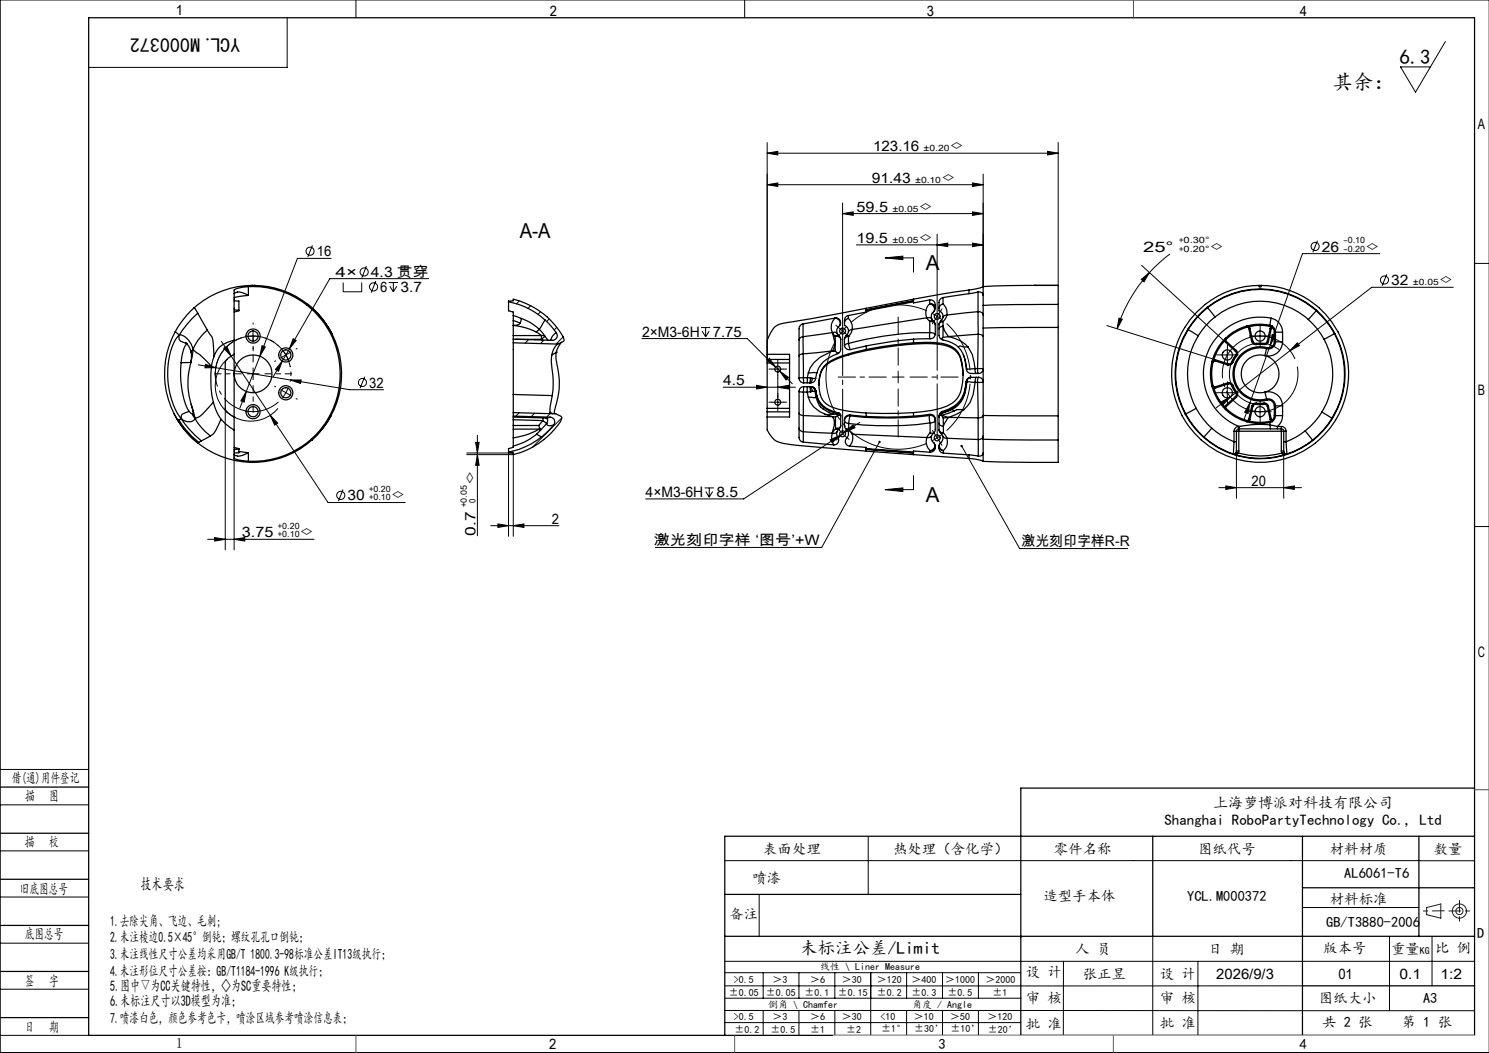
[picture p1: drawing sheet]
<svg xmlns="http://www.w3.org/2000/svg" width="420mm" height="297mm" viewBox="0 0 420 297" stroke-linecap="round" stroke-linejoin="round" font-family="sans-serif">
<g fill="none" stroke="#000" stroke-width=".28">
<path d="M100.4 0v5M210 0v5M420 0h-419.9v297h419.9M81 5v14h-56M407.7 11.7l-8.4 14.3-4.3-7.1h8.5M216.4 52.1l3-.5v1zM216.4 43.2l3-.5v1zM216.4 40.2v61.2M216.4 52.1h60.9M216.4 43.2h82.1M237.7 57.3v36M274.3 59.8l3 .5-3 .4z"/>
<path d="M274.3 51.6l3 .5-3 .5zM277.3 49.1v31.7M295.5 42.7l3 .5-3 .5zM298.5 40.2v40.3M88.1 69.2l-1.3 3.3M93.4 72.9h-9.5l-10.6 27.6M96.8 79.7v2.6h5.2v-2.6M103.4 75.1l-1.3 3.2M106 79.3l-1.3 3.2M109.6 79.7h2.7M110.9 79.7v2.6M120.9 78.6h-27.9l-11.4 19.8"/>
<path d="M237.7 60.3l3-.5v.9zM237.7 60.3h39.6M241.5 69.1h35.8M249.7 72.7l5-.5v1zM249.7 72.7h8v4.1M264.3 69.1l3-.5v1zM264.3 66.1v23.1M274.3 68.6l3 .5-3 .5zM321.9 78.8l2.3-1.9-1.5 2.6zM322 74.9l23.7 21.7M324.2 76.9a42.6 42.6 0 0 0-9.1 15.8M330 71.6l-3 2.5-2.8 2.8"/>
<path d="M371.6 67.9l-1.3 3.3M389.1 71.5h-21.7l-9.1 25.8M391.2 77.4l-1.3 3.2M415.9 74.3h4.1M62.4 96.3l13.8 20.8M63.1 98.2l.9-.5 1.2 2.7zM69.7 94.9l1.1-.1 2.2 .1M71.4 93.1v3.3M73.9 97.5l.9 .4-1.5 2.6zM81.6 98.4l-4.5 7.8M82.7 95.5l.8 .5-1.9 2.4zM110 80.7l.9 1.6"/>
<path d="M111.9 80.7l-1 1.6M146.5 84.9l-.8 .8M149.1 95.8l-1 1M149.7 86.2l-.8 .8M152.5 87.9l-.8 .7M153.4 95.9l-.9 1M154.9 90l-.7 .7M157.1 92.3l-.8 .8M158.8 95l-2 2M181.1 95.5h29.7l8 8M197.7 92.4h2.6M198 93.4l1 1.6"/>
<path d="M199 92.4v2.6M200 93.4l-1 1.6M236.4 92.3l1.3 1M237.7 93.3l-1.1 1.4M237.7 93.3l1.2 1.1M238.8 92.1l-1.1 1.2M312.2 91.8l30.7 9.7M315.6 89.7l.9 .4-1.4 2.6zM346.2 98.5v3.3M353.8 94.8h3.3M354.3 96.9a8.7 8.7 0 0 0-7.5 9.1 8.7 8.7 0 0 0 8.6 8.1M355.4 93.1v3.3"/>
<path d="M356.6 96.9l2 .5 2.2 1.3M358.3 97.3l-7.4 21.1M358.8 94.3l1 .3-1.5 2.7zM363.9 98.9l-16.9 13.1M365.9 96.7l.6 .8-2.6 1.4zM409.9 81h-23l-23 17.9M55.9 102.9l42.8 7h9.5M58 102.8l2.9 .9h-3.1zM63.5 115.2v39.9M64 101.4a10 10 0 0 0-.2 14.6 10 10 0 0 0 14.6-.8M69.5 110.4l-.6 3-1-.3zM69.5 110.4l-1.8 4.7"/>
<path d="M73.3 100.5l-3.8 9.9M76.2 117.1l2.1 2.2-.8 .6zM76.2 117.1l16.3 24.6h21.8M79.6 101.8l-1 2.9-.9-.5zM81.9 103.5a10.7 10.7 0 0 0-12.1-8.6 10.7 10.7 0 0 0-9 11.7M81.9 107.2h3l-.1 1zM102.9 106.3l-1.3 3.2M146.4 116.4l-.9 1M150.8 116.6l-1 .9M155.2 116.7l-1 .9M158.5 117.9l-8.3 8.2M204 109.2h20.4"/>
<path d="M213.4 108.7l3 .5-3 .5zM216.3 101.8l.7-.7 1.8 2.4zM217.7 104.1h3.4M217.7 113.4h3.4M218.8 103.5l4.7 4.7M219.4 109.2l3-.5v1zM219.4 102.4v3.4M219.4 106.6v8.5M220 104.7l2.4 1.8-.7 .7zM242.5 119.1l-4.1 2.8M344.3 113.4l2.7-1.4-2.1 2.2zM344.5 100.1h3.4"/>
<path d="M344.5 110.8h3.4M346.2 109.1v3.4M347 112l-4 3M352.6 113.6l-.6 3-.9-.3zM353.8 116.1h3.3M355.4 114.4v3.4M66 128.2v26.9M96.8 138.1l-1.3 3.3M131.7 128.2h13.1v23.1M131.7 127.8h13.1M134.2 124.8h.9l-.4 3zM134.7 122.8v28.3"/>
<path d="M134.7 128.2l.4 3h-.9zM143.4 127.7v23.6M144.6 127.2l-.5 .5M198.8 137.6h2.6M199.1 138.6l1 1.6M200.1 137.6v2.6M201 138.6l-.9 1.6M234.2 124l2.8-1.2-2.3 2.1zM237 122.8l-27.2 17.9h-27.7M238.4 121.9l2.2-2.1 .6 .8zM238.4 121.9l-1.4 .9M248.1 124.7l-16.3 29.7h-46.9"/>
<path d="M249.7 138.1l5-.5v1zM257.7 134.1v4h-8M271.3 125.8l16.3 28.9h30.5M343.8 137.5h23.3M345.8 137.1l3 .4-3 .5zM348.8 127.2v13.3M362.1 137.5l3-.4v.9zM362.1 127.2v13.3M58.6 152.1h30M60.5 151.6l3 .5-3 .5zM66 152.1l3-.5v1zM138.4 148.3h19.3"/>
<path d="M140.4 147.8l3 .5-3 .5zM144.8 148.3l3-.5v1zM415.9 148.5h4.1M0 217h25M0 227h25M0 240h25M244.9 236v16.3M0 253h25M204.4 242.7h195.8M214.1 252.4v11.8M367.4 256h32.8M400.2 242.8h15.7"/>
<path d="M0 266h25M0 279h25M204.4 271.1h211.5M204.4 278.1h163M204.4 274.4h83.5M215.3 274.4v7.1M225.4 274.4v7.1M235.5 274.4v7.1M245.6 274.4v17.6M255.7 274.4v7.1M265.9 274.4v7.1M276 274.4v7.1"/>
<path d="M300 271.1l-.1 21M325.2 264.1v27.9M337.9 271.1v20.9M391.9 264.1v21M403.9 264.1v14M0 292h25M204.4 285l211.5 .1M204.4 288.4h83.5M204.5 281.5h83.5M215.3 285v7M225.4 285v7M235.5 285v7"/>
<path d="M255.7 285v7M265.9 285v7M276 285v7M287.9 292h128"/>
<circle cx="87.4" cy="70.8" r="1.14"/>
<circle cx="102.7" cy="76.7" r="1.15"/>
<circle cx="371" cy="69.5" r="1.15"/>
<circle cx="390.5" cy="79" r="1.15"/>
<circle cx="105.4" cy="80.9" r="1.15"/>
<circle cx="102.2" cy="107.9" r="1.13"/>
<circle cx="96.1" cy="139.7" r="1.15"/>
</g>
<path d="M264.4 89.2l-1.5-.8M264.4 89.2l1.3 1M80.6 100.1l-.9-1.4M80.6 100.1l.8 1.5M80.6 110.8l.8-1.5M80.6 110.8l-.9 1.3M236.5 121.1l-.5-.6M237.7 122.3l1.2 1.2M237.7 122.3l-1.2-1.2M238.9 123.5l.7 .5M264.4 123.5l1.3-1M264.4 123.5l-1.5 .8" fill="none" stroke="#000" stroke-width=".28" stroke-dasharray="30.5 1.3 1.3 1.3" stroke-linecap="butt"/>
<path d="M78.6 97.5l-1.7-1.2-2.2-1M81.8 107.7l.3-2-.3-2.5" fill="none" stroke="#000" stroke-width=".28" stroke-dasharray="30.5 1.3 1.3 1.3" stroke-dashoffset="30.1" stroke-linecap="butt"/>
<path d="M68.1 95.3a10.7 10.7 0 0 0-5.9 15.5 10.7 10.7 0 0 0 16.4 2.5" fill="none" stroke="#000" stroke-width=".28" stroke-dasharray="30.5 1.3 1.3 1.3" stroke-dashoffset="13.4" stroke-linecap="butt"/>
<path d="M235.8 96.1a20.4 20.4 0 0 0 2.3 23.7 20.4 20.4 0 0 0 23.3 5.3" fill="none" stroke="#000" stroke-width=".28" stroke-dasharray="30.5 1.3 1.3 1.3" stroke-dashoffset="6.9" stroke-linecap="butt"/>
<path d="M267 121.5a20.4 20.4 0 0 0 0-30.3" fill="none" stroke="#000" stroke-width=".28" stroke-dasharray="30.5 1.3 1.3 1.3" stroke-dashoffset="15.4" stroke-linecap="butt"/>
<path d="M261.4 87.7a20.4 20.4 0 0 0-21.4 3.3" fill="none" stroke="#000" stroke-width=".28" stroke-dasharray="30.5 1.3 1.3 1.3" stroke-dashoffset="21" stroke-linecap="butt"/>
<path d="M365.7 102.3a10.7 10.7 0 0 0-17.8-4.4 10.7 10.7 0 0 0 4.6 17.8 10.7 10.7 0 0 0 13.4-12.5l-.2-.9" fill="none" stroke="#000" stroke-width=".28" stroke-dasharray="30.5 1.3 1.3 1.3" stroke-dashoffset="-1.1" stroke-linecap="butt"/>
<g fill="none" stroke="#191924" stroke-width=".28">
<path d="M402.4 256l4-1v4l-4-1z"/>
<circle cx="411.7" cy="257" r="1"/>
<circle cx="411.7" cy="257" r="2"/>
</g>
<g fill="none" stroke="#000" stroke-width=".28" stroke-dasharray="30.5 1.3 1.3 1.3">
<path d="M71.4 91.4v-.3M71.4 98.1v.3M83.5 98.4l.3-.1M236.4 92.3l-.6-.6M239 94.4l.6 .5M263.5 90.6l-.5 .7M264.4 89.2l.9-1.4M264.4 89.2l-1 1.4M265.3 87.8l.4-.7M346.2 98.4v-1.4M353.8 94.8h-1.4M355.5 93.1v-1.4"/>
<path d="M355.5 96.4v1.5M357.1 94.8h1.5M71.4 105.4v-1.6M71.4 105.4h-1.7M71.4 105.4v1.7M71.4 105.4h1.7M77.8 101.8l-.3 .1M77.8 109.1l-.3-.2M80.6 100.1l1.5-.8M80.6 100.1l-1.4 .8M80.6 110.8l1.5 .8M80.6 110.8l-1.4-.9"/>
<path d="M83.5 112.4l.3 .2M217.7 104.1h-.8M217.7 113.4h-.8M219.4 102.4v-.8M219.4 105.8v.8M219.4 111.8v-.9M219.4 115.1v.8M221.1 104.1h.8M221.1 113.4h.8M253.3 106.4h-1.6M253.3 106.4v1.6M253.3 106.4h1.7"/>
<path d="M253.3 106.4v-1.7M344.5 100.1h-1.4M344.5 110.8h-1.4M346.2 101.8v1.4M346.2 109.1v-1.4M346.2 112.4v1.5M347.9 100.1h1.4M347.9 110.8h1.4M353.8 116.1h-1.4M355.5 114.4v-1.4M355.5 117.8v1.4M357.1 116.1h1.5"/>
<path d="M236.5 123.5l-.6 .6M237.7 122.3l-1.2 1.2M237.7 122.3l1.2-1.2M238.9 121.1l.5-.6M263.5 122.1l-.5-.7M264.4 123.5l.9 1.4M264.4 123.5l-1-1.4M265.3 124.9l.4 .7"/>
</g>
<path d="M68.1 105.4h-7.6M71.4 102.1v-7.6M71.4 108.8v7.5M74.7 105.4h7.6" fill="none" stroke="#000" stroke-width=".28" stroke-dasharray="30.5 1.3 1.3 1.3" stroke-dashoffset="28.6"/>
<path d="M250 106.4h-13.6M253.3 109.7v13.6M253.3 103v-13.6M256.7 106.4h13.6" fill="none" stroke="#000" stroke-width=".28" stroke-dasharray="30.5 1.3 1.3 1.3" stroke-dashoffset="25.6"/>
<path d="M264.4 89.2v34.3" fill="none" stroke="#000" stroke-width=".28" stroke-dasharray="30.5 1.3 1.3 1.3" stroke-dashoffset="15.3"/>
<path d="M237.7 93.3v29" fill="none" stroke="#000" stroke-width=".28" stroke-dasharray="30.5 1.3 1.3 1.3" stroke-dashoffset="17.9"/>
<g fill="none" stroke="#000" stroke-width=".35">
<path d="M25 5h390.9v287h-390.9zM49.4 93.6a25 25 0 0 0 .7 25M49.4 93.6l1.1 .9M50.5 94.5a4.6 4.6 0 0 1 3.8 3.5l.2 .6M50.5 94.5a12.8 12.8 0 0 0-3.1 8.1 21.7 21.7 0 0 0 3.8 15.6M50.5 94.5a1.47 1.47 0 0 0 1.2 2.1l1 .3M52.4 96.6l.1 .1a5.3 5.3 0 0 1 1.4 2.6M52.8 96.9l-.2 .2a9.6 9.6 0 0 0-1.5 5.2M53.9 99.3l.1 1.6-.2 1.6M54.5 98.6l-.3 1.7a23.7 23.7 0 0 0 .4 16l.4 1.7M54.5 98.6l2.3 1.8 2.9 2.9M54.5 98.6l-.6 .7"/>
<path d="M54.8 86.8l-3 3.2-2.4 3.6M54.8 86.8l1 1.5M55.8 88.3l2.7 4.8M55.8 88.3l-3.2 3.3-2.1 2.9M58.5 93.1l-2.6 2.8-1.4 2.7M58.5 93.1a6.8 6.8 0 0 1 1.7 4.4l.2 3M66 96a6.7 6.7 0 0 0-5.6 4.5M66 99.9l-1.8 1.3-.6 .9-.1 13.1a3.5 3.5 0 0 0 2.5 2.4M66 87.4l1.4 .1M66 84.8l1.4 .1v2.6M66 82.8l.4-.2a4.3 4.3 0 0 1 3.7 .7M66 96v25.3"/>
<path d="M67.4 87.5v.2l-1.4 .3M70.1 80.9a24.8 24.8 0 0 1 16.6 5.2M70.1 80.9h-.9a5.6 5.6 0 0 0-3.2 .9v14.2M70.1 83.3l-4.1 .7M70.1 80.9v2.4M71 80.5a25.2 25.2 0 0 0-16.2 6.3M71 80.5h.1M71 80.5h.7M71.7 80.5a24.9 24.9 0 0 1 15.2 5.4M71.7 80.5h.1M86.7 86.1a25.8 25.8 0 0 1 5.7 6.4M86.9 85.9a26.2 26.2 0 0 1 5.7 6.5"/>
<path d="M86.9 85.9l-.2 .2M86.9 85.9l2.4 2.2 1.8 2 1.5 2.3M92.4 92.5a25.2 25.2 0 0 1 .7 24.7M92.6 92.4a24.9 24.9 0 0 1 .7 24.9M92.6 92.4l-.2 .1M92.6 92.4l1.1 1.8M143.4 85.1a20.8 20.8 0 0 1 10.3 5.1M144.8 89v-1l-1.4-.3v-2.8l1.4-.1v-.4a21.1 21.1 0 0 1 14.3 11.4l-.2 .5-1.6 .7M144.8 89l2.2 .8M144.8 96.7v14.6M144.8 91.8l3.6 .7 2.9 1.2M144.8 91.8h.1"/>
<path d="M144.8 90.4l1.9 .7M144.8 89v1.4M144.8 91.8v2.8M144.8 94.6v1.1M144.8 90.4v1.4M144.8 95.7v1M144.8 96.7l12.5 .3M144.8 94.6h7.9M145.5 95.7h7.2M146.7 91.1l-.6 .5-1.3 .2M147 89.8l2.5 1.1 2.7 2M147 89.8l-.3 1.3"/>
<path d="M151.3 93.7l1.4 .9M152.2 92.9l1.5 2M152.2 92.9l-.9 .8M152.7 94.6l1 .3M152.7 94.6v1.1M152.7 95.7l.2 .2M153.7 90.2l1.9 2 1.4 1.7M153.7 90.2l-1.5 2.7M153.7 94.9l-1 .8M153.7 94.9l.9 1.1M156.9 99.3l-.1 2a24.1 24.1 0 0 1-.4 14.9v.5M156.9 99.3h.1"/>
<path d="M156.9 99.3l-1.3 .8M157 93.9a1.32 1.32 0 0 1 0 1.4 1.32 1.32 0 0 1-1.2 .7l-11-.3M157 93.9l-1.2 .9-.5 1.2M157.3 97a5.1 5.1 0 0 0-1.7 3.1M158.4 96.6l-.8 1.1-.7 1.6M216.4 99.9v1.5M216.4 99.9h6.3v17.7h-6.3M226.5 91.4a1.34 1.34 0 0 0-1.1 1.3v13.9M226.5 91.4v3.6M226.5 95a1.1 1.1 0 0 0-1.1 .9M226.5 95l8.3-1.2a5.4 5.4 0 0 1 0 5.2M226.5 95l.1 4.8"/>
<path d="M226.6 99.8a1.05 1.05 0 0 0-1.2 .6M226.6 99.8v6.7M234.8 93.8a1.14 1.14 0 0 1 1.4 .3M234.8 93.8l.8 1M234.8 99l-8.2 .8M234.8 99l-3.4 1.7-1.8 1.6-1.1 1.4-.5 1.5M234.8 99l.8 .1M235.5 89.7l.9 .1 .4 .4M235.5 89.7l-9 1.7M235.5 89.7a3.4 3.4 0 0 0-.7 4.1M235.5 89.7a1.46 1.46 0 0 1 1.4 2M235.5 89.7h.1"/>
<path d="M235.6 94.8v4l-.8 .2M235.6 94.8a1.33 1.33 0 0 1 1.5 .9M235.8 99.1l.2 .4h.6M236.6 94.6l.5 1.1M236.6 94.6l-.3-.1-.7 .3M236.8 90.2a1.28 1.28 0 0 1 .1 1.5M236.9 91.7a1.83 1.83 0 0 0-.3 2.9M237.1 95.7v2.8a1.34 1.34 0 0 1-.8 1.3 8.2 8.2 0 0 0-6.4 7.5l-.2 .3-.9 .4h-2.1M238.2 95.7a3 3 0 0 0 .4 2.6l.4 .2 .9 .1 4.4-1M238.2 91.8h.1M238.2 91.8a1.64 1.64 0 0 1 .5 2.8M238.7 94.6l-.5 1.1"/>
<path d="M238.7 94.6l.6 .3M239.3 89.8a3.4 3.4 0 0 1 1.1 3.1M239.3 89a1.36 1.36 0 0 0-1.1 1.4v1.4M239.3 89.8h-.1a1.37 1.37 0 0 0-1 1.3M239.3 89v.8M239.3 94.9a1.15 1.15 0 0 0-1.1 .8M239.3 96.9a1.07 1.07 0 0 0-1.1 .7M239.3 96.9l.5 1.7M239.3 94.9v2M240.4 92.9l-.7 .3-.4 .5M240.4 92.9l-.4 1.2-.7 .8M244.3 87l-22.1 3.9a5.6 5.6 0 0 0-3.7 1.4l-1.1 1.5-1 2.2v3.9"/>
<path d="M244.3 98.6a29.1 29.1 0 0 0-11 3.8 7.4 7.4 0 0 0-2.3 7.1 6 6 0 0 0 5.6 6l4.2 .7 3.5 .3M244.3 87.4v.1M244.3 87v.4M244.3 87.5v.5l-5 1M244.3 97.6v1M257.7 96.7l-5.4 .6-8 1.3M257.7 96.7a23.3 23.3 0 0 1 10.3 .8 5.4 5.4 0 0 1 3.2 4.4M257.7 84.9l-13.4 2.6M257.7 84.8l-13.4 2.6M257.7 84.8v.1M257.7 95.7a102.3 102.3 0 0 0-13.4 1.9M257.7 84.4l-13.4 2.6"/>
<path d="M257.7 84.4v.4M257.7 95.7v1M257.7 85.1l-13.4 2.6M261.4 89.6l-21 3.3M261.4 89.6a1.16 1.16 0 0 1 1.5 .4M261.4 89.6l.9 1.1M262.2 84.6l.1 1.1M262.2 84.6a1.36 1.36 0 0 1 1.6 1.3v1M262.2 84.6l-4.5 .8v-.5M262.3 85.7a3.3 3.3 0 0 0-.9 3.9M262.3 85.7a1.29 1.29 0 0 1 1.5 1.2M262.3 85.7a1.46 1.46 0 0 1 1 2.2"/>
<path d="M262.3 93.8a84.4 84.4 0 0 0-23 3.1M262.3 90.7v3.1M262.3 90.7a1.3 1.3 0 0 1 1.5 .9M262.3 93.8v1.8M262.3 93.8l1 .2 .5 .4M263.3 90.6l.5 1M263.3 87.9a1.66 1.66 0 0 0 0 2.7M263.3 90.6l-.5-.2-.5 .3M263.8 91.6v2.6a1.37 1.37 0 0 1-1.4 1.3l-4.7 .2M263.8 86.9l-.5 1M264.9 91.6v3a1.36 1.36 0 0 0 1.1 1.3 6.8 6.8 0 0 1 6.2 5.7l.4 2.5a1.24 1.24 0 0 0 1.3 1.2h2.1M265.4 90.6l-.5 1"/>
<path d="M265.4 90.6l.6 .1M265.8 95.2l-.2 .5M266 85.7a3.3 3.3 0 0 1 1.1 3.2M266 83.9v1.8M266 83.9a1.42 1.42 0 0 0-1.1 1.4v2.4a1.68 1.68 0 0 1 .5 2.9M266 85.7l-.1 .1a1.38 1.38 0 0 0-1 1.2M266 92l.5 1.3 1 1.6M266 92a1.08 1.08 0 0 0-1.1 .8M266 90.7a1.13 1.13 0 0 0-1.1 .9M266 92v2.9M266 90.7v1.3M267.1 88.9a1.14 1.14 0 0 0-1.1 .7"/>
<path d="M267.1 88.9l-.5 1.1-.6 .7M267.5 94.9l-1.6 .3M267.5 94.9a10.5 10.5 0 0 1 5.5 3M270.2 97.8l.7-.2 2.1 .3M273 97.9l1.2 2.1 .8 4M273.3 81.8l-15.6 2.6M273.3 82.8l-7.3 1.1M273.3 81.8v1M275.9 82.4a1.06 1.06 0 0 1 1.4 .9M275.9 82.4l-2.6 .4M275.9 87.9a1.2 1.2 0 0 1 1.4 1M275.9 82.4v5.5"/>
<path d="M275.9 87.9l-8.8 1M275.9 87.9v6.4M275.9 94.3a1.28 1.28 0 0 1 1.4 .6M275.9 94.3l-8.4 .6M275.9 94.3l-.2 9.7M277.3 92.5v24.7M277.3 86.1v6.4M277.3 80.9l-1 .3-3 .6M291.8 80.5l-14.5 .3v5.3M291.8 80.5h.1M291.8 80.5h6.7v5.4M298.5 92.4l-21.2 .1"/>
<path d="M298.5 92.4v24.9M298.5 85.9l-21.2 .2M298.5 85.9v6.5M335 92.9a24 24 0 0 0-.7 23.9M335 92.9l.1 .1M335.1 93a23.9 23.9 0 0 0-.6 23.8M335.1 93l2.9 1.7M338 94.7a20.6 20.6 0 0 0-.6 20.5M340.6 86.6a24 24 0 0 1 30.8 .9M340.6 86.6a23.6 23.6 0 0 0-5.6 6.3M340.6 86.6v.1M340.6 86.7a23.9 23.9 0 0 1 30.7 .9"/>
<path d="M340.6 86.7a24.4 24.4 0 0 0-5.5 6.3M340.6 86.7l2.1 2.7M342.7 89.4a20.4 20.4 0 0 1 26.3 .7M342.7 89.4a19.3 19.3 0 0 0-4.7 5.3M345.5 96.1a14.5 14.5 0 0 0-3.2 5.4M345.7 95.4a.81 .81 0 0 0 0 1.2M345.7 95.4a14.3 14.3 0 0 0-3.9 6.7M345.7 96.6l2.8 2.5M345.7 95.4l.2 .2M345.9 95.6l-.1 .3 .1 .4M345.9 96.3l2.8 2.5M345.9 96.3l-.2 .3"/>
<path d="M348.5 99.1l.2 .3-.1 .8M348.7 98.8a1.11 1.11 0 0 1 .1 1.6M348.7 98.8l-.2 .3M351.6 92a14.1 14.1 0 0 0-5.9 3.4M351.6 92a.75 .75 0 0 1 1 .6M351.6 92l.1 .3M351.7 92.3a13.9 13.9 0 0 0-5.8 3.3M351.7 92.3l.3 .1 .2 .3M352.2 92.7l.9 3.6M352.3 92.1a14 14 0 0 1 6.3 0M352.6 92.6l.8 3.6M352.6 92.6l-.4 .1"/>
<path d="M353.1 96.3a1.1 1.1 0 0 0 1.2 .9M353.4 96.2l.3 .5 .6 .2M353.4 96.2l-.3 .1M354.3 96.9h2.3M354.3 96.9v.3M354.3 97.2h2.3M355.1 80.5a.36 .36 0 0 0 .3 .5 .36 .36 0 0 0 .4-.5M355.1 80.5a25 25 0 0 0-21.5 37 25 25 0 0 0 42.7 1.7 25 25 0 0 0-18.5-38.6l-2-.1M355.1 80.5h.7M356.6 96.9v.3M357.3 98.4a7.3 7.3 0 0 0-9.2 7 7.3 7.3 0 0 0 9.2 7.1M357.3 98.4l-.5 1.9"/>
<path d="M357.4 98a7.7 7.7 0 0 0-9.6 7.5 7.7 7.7 0 0 0 9.6 7.4M357.4 98l-.1 .4M357.5 96.2a.79 .79 0 0 1-.9 .7M357.5 96.2l.3 .1M357.8 96.3a1.09 1.09 0 0 1-1.2 .9M358.1 91.7l.7 .3M358.1 91.7a14.1 14.1 0 0 0-6.5 .3M358.3 92.6l-.8 3.6M358.3 92.6l.3 .1M358.6 89.7l-.5 2M358.6 89.7a16 16 0 0 0-18.5 11.2 16 16 0 0 0 9.3 19.4M358.6 89.7a4.1 4.1 0 0 1 3.2 4"/>
<path d="M358.6 92.7l-.8 3.6M358.8 92.4l-.2 .3M358.8 92.4l.5 .6 .1 .7M358.8 92a1.96 1.96 0 0 1 1 1.7M358.8 92l-.5 .6M358.8 92v.4M359.4 96.4a1.72 1.72 0 0 1-2 1.6M359.4 93.7v2.7M359.4 96.4h.4M359.4 93.7h.4M359.8 96.4a2 2 0 0 1-2.5 2M359.8 96.4h2"/>
<path d="M359.8 93.7h2M359.8 93.7v2.7M361.8 96.4a4 4 0 0 1-5 3.9M361.8 93.7v2.7M369 90.1a20 20 0 0 1 4.5 5.6M371.3 87.6a24.9 24.9 0 0 1 5.1 6.5M371.3 87.6l-2.3 2.5M371.4 87.5a24 24 0 0 1 5.1 6.5M371.4 87.5l-.1 .1M373.5 95.7a20.6 20.6 0 0 1-.6 20.5M376.4 94.1a24.1 24.1 0 0 1-.7 23.9M376.4 94.1l-2.9 1.6"/>
<path d="M376.5 94a23.9 23.9 0 0 1-.7 24M376.5 94l-.1 .1M49.1 116.7l1 1.9M50.1 118.6a25 25 0 0 0 5.8 6.4M50.1 118.6a26 26 0 0 0 5.8 6.4M50.4 118.4a24.2 24.2 0 0 0 5.7 6.4M50.4 118.4l-.3 .2M51.1 102.3a23 23 0 0 0 2.2 13.7M51.2 118.2l2.3 3 3.3 3.2M51.2 118.2l-.8 .2M53.3 116l1.1 .9M53.3 116l-1.4 .6a1.11 1.11 0 0 0-.7 1.6"/>
<path d="M53.8 102.2l-2.7 .1M53.9 114l.5 2.1v1l.6 .9M55 118l1.6 2.4 2.7 2.6M55 118a2.25 2.25 0 0 1-3.4 .5l-.4-.3M59.7 103.3a28.8 28.8 0 0 0 .5 10.1M60.2 113.4l-3.6 3.9-1.6 .7M60.2 113.4a14.2 14.2 0 0 0 2.1 4.8M60.4 100.5l-.7 2.8M62.3 118.2l1.3 1.3 2.4 1.8M62.3 118.2l-.8 1.9a4.9 4.9 0 0 1-2.2 2.9M66 117.6h.1M93.1 117.2l.2 .1"/>
<path d="M93.1 117.2a23.5 23.5 0 0 1-5.3 6.7M93.3 117.3a24.6 24.6 0 0 1-5.3 6.8M93.3 117.3a24.5 24.5 0 0 1-5.3 6.8M144.8 117.4v.2l9.2 .3M144.8 116.4l11.9 .3a2.56 2.56 0 0 1 1.8 1.2 19.4 19.4 0 0 1-9.9 9l-3.8 1.3v-.4l-1.4-.1v-1.2l1.4-.3v-.4M144.8 117.4l10.4 .3M144.8 111.3v5.1M144.8 118.4l8.3 .2M144.8 117.7v.7M144.8 116.4v1M144.8 118.4v1.6M144.8 111.3l11 .3"/>
<path d="M153.1 118.6l1.1 .8M153.1 118.6l-1.2 1.4M153.2 117.9l-.1 .7M154 117.9l.2 .1a.98 .98 0 0 1 0 1.4M154 117.9h.1M154.2 119.4l-1.8 2M154.2 119.4v.3a1.36 1.36 0 0 0 2 .1M155.2 116.3l.2 .4M155.2 117.7a1.3 1.3 0 0 1 1.2 .7 1.3 1.3 0 0 1-.2 1.4M155.2 117.7l-1.2 .2M155.2 116.3l.7 .4M155.6 100.1l-.1 1.4 .1 2.1a25.1 25.1 0 0 1 .2 8"/>
<path d="M155.8 111.6l-.6 3v1.7M156.2 119.8l-3.4 3.4M216.4 117.6v3.7a5.6 5.6 0 0 0 4.4 3.7l4.2 .6 19.3 1.6M216.4 116.2v1.4M216.4 115.2v1M216.4 101.4v1M216.4 102.4v12.8M216.4 101.4h6.3M216.4 116.2h6.3M216.4 115.2h6.3M216.4 102.4h6.3M225.4 106.6a1.33 1.33 0 0 0 1.3 1.4"/>
<path d="M225.4 110.4v12.9a1.3 1.3 0 0 0 1.2 1.4M225.4 116.5a1.18 1.18 0 0 0 1.2 .7M225.4 110.4l1.2 .2M226.6 117.2v4.6M226.6 117.2l8.2 .3M226.6 106.5l-1.2 .1M226.6 110.6v6.6M226.6 110.6h1.1M226.6 106.5l.1 1.5M226.6 106.5h1.1M226.7 109.1a1.33 1.33 0 0 0-1.3 1.3M226.7 109.1l-.1 1.5"/>
<path d="M226.7 109.1h2.1M227.7 110.6l.3 1.4M227.7 109.1v1.5M227.7 106.5v1.5M227.7 106.5l.9 .1M228 112a6.8 6.8 0 0 0 4.5 4.7M228 112l2.2 .1M228 105.2l1.4-.1 1.1 .1M228 105.2l-.3 1.3M228.6 110.4l-.3-1.3a1.12 1.12 0 0 1 .8 1.3M228.6 106.7l-.3 1.3a1.1 1.1 0 0 0 .8-1.3M228.6 106.6l.5 .1"/>
<path d="M228.6 110.4h.5M228.6 106.7h.5M228.6 110.5l-.9 .1M228.6 106.6v.1M228.6 110.4v.1M228.7 109.1h.2a1.3 1.3 0 0 1 1.1 1.1M228.7 109.1h.2a1.17 1.17 0 0 1 .9 1.1M228.8 109.1a1.34 1.34 0 0 1 1.3 1.1M229.1 110.4l-.5 .1M229.1 106.7h1M229.8 110.2h.2M229.8 110.2l.1 .1"/>
<path d="M229.9 110.3l-.8 .1M229.9 110.3l.3 1.7M230 110.2l.1 .1M230.1 110.3h-.2M230.1 110.3l.3 1.5M230.1 110.2h-.1M230.1 110.2l.3 1.3M230.2 112v.1M230.2 112.1l.9 2.3 .5 .5 1.8 1.2 1.7 .7M230.4 111.5a7.1 7.1 0 0 0 6.2 5M230.4 111.8v.2M230.4 111.8l-.2 .2"/>
<path d="M230.4 111.5v.3M230.4 112a6.4 6.4 0 0 0 4.8 4.3M230.4 112l-.2 .1M232.5 116.7a.67 .67 0 0 0 1 .2l1.6-.1M232.5 116.7l2.3 .8M234.8 117.5l.5 1.3v1.2l-.6 2.2-8.1-.4M234.8 117.5l.9 .1M235.1 116.8l1.6 .2M235.2 116.3l1.4 .5M235.2 116.3l-.1 .5M235.7 117.6v3.3M236.6 116.5l.4 .2 .1 .5v2.8"/>
<path d="M236.6 116.5v.3M236.6 116.8l.3 .1M236.7 117l-1 .6M236.9 116.9l.2 .5M236.9 116.9l-.2 .1M239.4 119.4v2M239.7 117l4.6 .5M239.7 117a1.38 1.38 0 0 0-1.5 1.4v1.8l.2 .5a1.89 1.89 0 0 1 .2 3.2 1.35 1.35 0 0 0 1 1.9M239.7 117v.3M239.7 117.3a1.11 1.11 0 0 0-1.4 .7 1.11 1.11 0 0 0 .6 1.4h.5M239.7 117.3l-.3 2.1M244.3 116.5v1"/>
<path d="M257.7 116.4l-8.8 .2-4.6-.1M257.7 117.4l-7.6 .2-5.8-.1M257.7 116.4v1M262.3 116.9a1.35 1.35 0 0 1 1.5 1.3v3.1l-.2 .6a1.8 1.8 0 0 0-.3 2.9M262.3 116.9l-4.6 .5M262.3 117.2a1.12 1.12 0 0 1 1.3 .5 1.12 1.12 0 0 1-.3 1.4l-.9 .2M262.3 116.9v.3M262.3 117.2a97.6 97.6 0 0 1-22.6 .1M262.3 117.2l-.2 .7 .3 1.4M262.4 119.3a91.4 91.4 0 0 1-23 .1M262.4 119.3v2.8M264.9 119.4a1.08 1.08 0 0 0 1.2 .8"/>
<path d="M265 117l-.1 .7M265 117l.6 .1M265.3 116.7l-.3 .3M265.4 117.2l2.1 .6M265.6 117.2l.5 .7M265.8 116.1a1.34 1.34 0 0 0-.9 1.2v3.8M265.8 116.1v.3M265.8 116.4l-.5 .3M266.1 117.9v2.3M267.5 117.8l-1.4 2.4M267.5 117.8l8.4 .1M267.5 117.8l-1.4 .1"/>
<path d="M268.5 115.3l-2.7 1.1M268.5 115.3v.2M268.5 115.5l-3.2 1.2M268.5 115.5l.7 .4M269.2 115.9l-3.7 1.3M271.2 102.3l.4 3.5M271.2 101.9a14.6 14.6 0 0 1-1.1 10.4 11.1 11.1 0 0 1-7.2 3.4l-5.2 .7M271.2 102.3a5.7 5.7 0 0 0-4.9-4.9 42.1 42.1 0 0 0-13.6 .1 56.7 56.7 0 0 0-18.5 4.7 6.4 6.4 0 0 0-3.2 6.5M271.2 101.9v.4M271.7 100l.6 1.9 .4 2.2 2.3-.1M271.9 115.6h-2.1l-.6 .3M271.9 115.6l-1.7 1-2.7 1.2"/>
<path d="M272.6 107.6a8.4 8.4 0 0 1-6.8 8.5M272.6 107.6h.1M272.6 107.6a9.7 9.7 0 0 1-2.5 6.6l-1.6 1.1M272.6 107.6l.1 .1M272.7 107.7a8.6 8.6 0 0 1-3.4 7.3l-.8 .5M272.7 107.7l2.4 .1M273.9 106.4a1.25 1.25 0 0 0-1.3 1.2M273.9 106.4h2.1M273.9 106.4a1.33 1.33 0 0 0-1.3 1.2M273.9 106.4a1.21 1.21 0 0 0-1.2 1.3M275 104h.7M275 104l.1 .7 .3 .6"/>
<path d="M275.1 107.8l-.6 3.5-.9 2.2-1.7 2.1M275.1 107.8l.6 .1M275.4 106.4l-.3 .5v.9M275.7 104h1.5a1.1 1.1 0 0 1-1.2 1.3M275.7 107.9l.2 10M275.7 104l.3 1.3M275.9 117.9v6.1M276 106.4a1.11 1.11 0 0 1 1.2 1.4l-1.5 .1M276 106.4l-.3 1.5M277.3 117.2l21.2 .1M277.3 117.2v6.7M277.3 117.2a1.3 1.3 0 0 1-1.4 .7"/>
<path d="M298.5 117.3v6.8M334.3 116.8a24.2 24.2 0 0 0 5.2 6.6M334.5 116.8h-.2M334.5 116.8a24.2 24.2 0 0 0 5.1 6.5M337.4 115.2a21.8 21.8 0 0 0 4.4 5.6M337.4 115.2l-2.9 1.6M341.8 108.8a.81 .81 0 0 0 1.1 .6M341.8 102.1a13.8 13.8 0 0 0 0 6.7M341.8 108.8a14.2 14.2 0 0 0 3.9 6.7M341.8 102.1h.4M342.2 108.8l.3 .3h.3M342.2 102.1a14.4 14.4 0 0 0 0 6.7"/>
<path d="M342.2 108.8h-.4M342.3 109.4a13.8 13.8 0 0 0 3.2 5.4M342.8 101.8l-.6 .3M342.8 101.8l3.5 1.1M342.8 109.1l.1 .3M342.9 101.5a.82 .82 0 0 0-1.1 .6M342.9 101.5l-.1 .3M342.9 101.5l3.5 1.1M345.7 115.5a14.1 14.1 0 0 0 5.9 3.4M345.7 114.4a.81 .81 0 0 0 0 1.1M345.7 114.4l.2 .2M345.9 115.3a13.9 13.9 0 0 0 5.8 3.3"/>
<path d="M345.9 114.6l-.1 .2 .1 .5M345.9 115.3l-.2 .2M346.3 108a1.11 1.11 0 0 1 1.4 .6M346.3 108l-3.5 1.1M346.3 108l.1 .3M346.4 108.3a.78 .78 0 0 1 1 .5M346.4 108.3l-3.5 1.1M346.4 102.6l-.1 .3M347.4 108.8l1.2 1.9M347.4 102.2a.78 .78 0 0 1-1 .4M347.4 102.2l.3 .1M347.7 108.6l1.1 2"/>
<path d="M347.7 102.3a1.17 1.17 0 0 1-1.4 .6M347.7 108.6l-.3 .2M348.5 111.8l-2.8 2.6M348.5 111.8l.2 .3M348.6 110.7l.1 .7-.2 .4M348.6 100.2l-1.2 2M348.6 100.2l.2 .2M348.7 112.1l-2.8 2.5M348.8 110.6a1.11 1.11 0 0 1-.1 1.5M348.8 100.4l-1.1 1.9M348.8 110.6l-.2 .1M351.6 118.9a13.5 13.5 0 0 0 6.5 .3"/>
<path d="M351.7 118.6l-.1 .3M352.2 118.2l-.5 .4M352.2 118.2l.4 .1M352.3 118.7a12.8 12.8 0 0 0 6.3 0M352.6 118.3a.82 .82 0 0 1-1 .6M353.1 114.6l-.9 3.6M353.1 114.6h.3M353.4 114.6l-.8 3.7M354.3 114h2.3M354.3 114l-.7 .3-.2 .3M354.3 113.7h2.3M354.3 113.7a1.18 1.18 0 0 0-1.2 .9"/>
<path d="M354.3 113.7v.3M356.6 113.7a1.17 1.17 0 0 1 1.2 .9M356.6 113.7v.3M356.6 114l.7 .3 .2 .3M356.8 110.6a4 4 0 0 1 5 3.9M356.8 110.6l.5 1.9M356.8 100.3a5.3 5.3 0 0 0-6.7 5.2 5.3 5.3 0 0 0 6.7 5.1M356.8 100.3a5.3 5.3 0 0 1 4 5.2 5.3 5.3 0 0 1-4 5.1M357.3 112.5a2.04 2.04 0 0 1 2.5 2M357.3 112.5l.1 .4M357.4 112.9a1.67 1.67 0 0 1 2 1.6M357.5 114.6l.8 3.7"/>
<path d="M357.8 114.6l.8 3.6M357.8 114.6h-.3M358.1 119.2l.2 .7M358.3 118.3l.5 .6M358.3 119.9l2 .4M358.3 119.9a28.5 28.5 0 0 0-8.9 .4M358.3 119.9l.1 1.1M358.6 118.2l.2 .3M358.6 118.2l-.3 .1M358.8 118.5v.4M358.8 118.9l-.7 .3M359.4 117.2l-.1 .6-.5 .7"/>
<path d="M359.4 117.2h.4M359.4 114.5v2.7M359.4 114.5h.4M359.8 117.2a2.08 2.08 0 0 1-1 1.7M359.8 117.2h2M359.8 114.5h2M359.8 114.5v2.7M361.8 117.2a4.1 4.1 0 0 1-1.5 3.1M361.8 114.5v2.7M372.9 116.2a20.2 20.2 0 0 1-4.7 5.3M372.9 116.2l2.8 1.8M375.7 118a24.2 24.2 0 0 1-5.5 6.1"/>
<path d="M375.7 118h.1M375.8 118a24.3 24.3 0 0 1-5.5 6.2M56.1 124.8l-.2 .2M56.8 124.4l-.7 .4M59.3 123l-2.5 1.4M66 121.3v8l1.6 .5 2.5 .3M66 126.2l1.4 .5M67.4 126.7h-1.4M67.4 126.7v1l-1.4 .1M67.4 127.3l2.7 .4M70.1 127.7a4.6 4.6 0 0 1-3.8 .7l-.3-.1M70.1 127.7v2.4"/>
<path d="M87.8 123.9a24.8 24.8 0 0 1-17.7 6.2M87.8 123.9l.2 .2M88 124.1a25 25 0 0 1-32.1 .9M144.8 123.5v2.3M144.8 121v2.5M144.8 120v1M144.8 121h7.3M144.8 120h7.1M151.3 122.5l1.5 .7M151.3 122.5l-3.6 2.3-2.9 1M151.9 120l.5 1M152.1 121a20.3 20.3 0 0 1-7.3 2.5"/>
<path d="M152.4 121v.4M152.4 121h-.3M152.4 121.4l-1.1 1.1M152.8 123.2a21.6 21.6 0 0 1-9.4 4.3M225.4 120.8a1.16 1.16 0 0 0 1.2 1M226.6 124.7l8.6 .8M226.6 121.8v2.9M234.8 122.2a3.6 3.6 0 0 0 .4 3.3M235.7 120.9l-.9 1.3M235.7 120.9l.5 .2 .4-.1M236.1 121.7a1.1 1.1 0 0 1-1.3 .5M236.6 121a1.84 1.84 0 0 0-.1 2.8 1.31 1.31 0 0 1-1.3 1.7"/>
<path d="M237.1 120l-.5 1M237.1 120a1.23 1.23 0 0 1-1.4 .9M238.7 121l.7 .4M239.4 121.4l1 1.1M239.6 125.8l4.7 .4v.5M240.4 122.5l.1 .2a3.4 3.4 0 0 1-.9 3.1M240.4 122.5l21 .9M244.3 126.7l13.4 1M244.3 126.7l13.4 1.1M244.3 126.7h.1M244.3 127.2l13.4 1M244.3 126.5l13.4 1"/>
<path d="M244.3 126.7v.5M257.7 127.7v.1M257.7 128.2l15.6 1.1M257.7 127.8v.4M261.4 123.4a3.4 3.4 0 0 0 1 3.7M262.4 122.1l-1 1.3M262.4 122.1l.9 .1M262.4 127.6l-4.7-.4v.5M262.4 127.1v.5M262.8 122.9a1.17 1.17 0 0 1-1.4 .5M263.3 124.8l.5 1.1M263.3 124.8a1.37 1.37 0 0 1 .3 1.5 1.37 1.37 0 0 1-1.2 .8"/>
<path d="M263.8 125.9a1.42 1.42 0 0 1-1.4 1.7M263.8 125.9a1.28 1.28 0 0 1-1.4 1.2M264.9 121.1l.5 1.1M264.9 125.9v.5a1.34 1.34 0 0 0 1.2 1.4M264.9 125.9a1.27 1.27 0 0 0 1.2 1.2M264.9 121.1a1.11 1.11 0 0 0 1.2 1M265.4 122.2a1.66 1.66 0 0 1 0 2.6M265.4 124.8l-.5 1.1M265.4 124.8a1.38 1.38 0 0 0 .7 2.3M265.9 123a1.06 1.06 0 0 0 1.2 .6M266.1 122.1l1 1.5M266.1 122.1l-.7 .1"/>
<path d="M266.1 120.2v1.9M266.1 127.8l7.2 .5M266.1 127.1v.7M267.1 123.6a3.3 3.3 0 0 1-1 3.5M267.1 123.6l8.8 .4M273.3 129.3l2.2 .3 1.8 .5M273.3 128.3l2.6 .4M273.3 128.3v1M275.9 124v4.7M277.3 123.9l21.2 .2M277.3 123.9v6.2M277.3 127.7v.2a1.05 1.05 0 0 1-1.4 .8"/>
<path d="M277.3 122.9a1.19 1.19 0 0 1-1.4 1.1M298.5 124.1v6.3l-21.2-.3M339.5 123.4a23.9 23.9 0 0 0 30.8 .8M339.6 123.3l-.1 .1M339.6 123.3a23.1 23.1 0 0 0 8.3 4.8M341.8 120.8l-2.2 2.5M341.8 120.8a20.5 20.5 0 0 0 6.3 3.8M347.9 128.1h.1M347.9 128.1a23.7 23.7 0 0 0 15.1 0M347.9 128.1l.4 .1M347.9 128.1h.2M348.1 124.6l-.2 3.5"/>
<path d="M348.1 128.1l.2 .1M348.1 124.6h.7M348.1 121.6h.7M348.1 121.6v3M348.7 127.6l-.6 .5M348.7 127.6l.6 .2M348.8 127.2l-.1 .4M348.8 127.2h.6M348.8 121.6h.6M348.8 121.6v5.6M349.3 127.8l-.3 .3-.7 .1M349.3 127.8a23.5 23.5 0 0 0 12.3 0"/>
<path d="M349.4 127.2l-.1 .6M349.4 121v.6M349.4 121l-.4 .1-.2 .5M349.4 120.3v.7M349.4 120.3a1.39 1.39 0 0 0-1.3 1.3M349.4 120.3h.1M349.4 121.6v5.6M349.4 121.6h12M349.4 121h12M360.3 120.3v.7M360.3 120.3h1.1M361.4 127.2l.2 .6"/>
<path d="M361.4 127.2h.7M361.4 121.6h.7M361.4 121v.6M361.4 121a.61 .61 0 0 1 .7 .6M361.4 120.3a1.33 1.33 0 0 1 1.4 1.3M361.4 120.3v.7M361.4 121.6v5.6M361.6 127.8l.5 .4h.5M362.1 124.6h.7M362.1 127.2l.1 .4M362.1 121.6h.7M362.1 121.6v5.6"/>
<path d="M362.2 127.6l.6 .5M362.2 127.6l-.6 .2M362.8 124.6l.2 3.5M362.8 128.1l-.2 .1M362.8 121.6v3M363 128.1h.1M363 128.1l-.4 .1M363 128.1h-.2M368.2 121.5l2 2.6M368.2 121.5a20 20 0 0 1-5.4 3.1M370.2 124.1a23.6 23.6 0 0 1-7.2 4M370.2 124.1l.1 .1"/>
<path d="M0 222h25M0 235h25M325.2 235.9v28.2M367.4 235.9v56.1M400.2 235.9v28.3M415.9 235.9h-211.5v56.1M415.9 222.3h-128v69.7M0 248h25M204.4 252.3h83.5M367.4 250.4h48.5M0 261h25M0 274h25"/>
<path d="M204.4 264.1h211.5M367.4 278.1h48.5M0 287h25"/>
<circle cx="71.4" cy="94.8" r="1.44"/>
<circle cx="71.4" cy="94.8" r="2.01"/>
<circle cx="237.7" cy="93.4" r=".83"/>
<circle cx="264.4" cy="89.2" r=".83"/>
<circle cx="355.4" cy="94.8" r="1.44"/>
<circle cx="71.4" cy="116.1" r="1.43"/>
<circle cx="71.4" cy="105.5" r="5.3"/>
<circle cx="71.4" cy="116.1" r="1.99"/>
<circle cx="80.6" cy="110.8" r="1.43"/>
<circle cx="80.6" cy="100.1" r="1.44"/>
<circle cx="80.6" cy="110.8" r="2"/>
<circle cx="80.6" cy="100.1" r="2"/>
<circle cx="219.4" cy="113.5" r=".83"/>
<circle cx="219.4" cy="104.1" r=".83"/>
<circle cx="346.2" cy="110.8" r="1.44"/>
<circle cx="346.2" cy="100.1" r="1.43"/>
<circle cx="355.4" cy="116.1" r="1.42"/>
<circle cx="237.7" cy="122.4" r=".83"/>
<circle cx="264.3" cy="123.5" r=".84"/>
</g>
<path d="M407.4 256.9l-5.9 .1M408.7 256.9h6M411.7 253.9v6" fill="none" stroke="#191924" stroke-width=".28" stroke-dasharray="6.3 1.3 1.3 1.3" stroke-dashoffset="3"/>
<path d="M235 292h180.9" fill="none" stroke="#c0c0c0" stroke-width=".28"/>
<path d="M319.7 0v5M415.9 222.7h4.1M100.4 292v5M207.2 292v5M314 292v5" fill="none" stroke="#00f" stroke-width=".28"/>
<path d="M406.4 255h.1" fill="none" stroke="#0ff" stroke-width=".28"/>
<g fill="#000">
<path d="M216.4 52.1l3-.5v1zM274.3 51.6l3 .5-3 .5z"/>
<path d="M216.4 43.2l3-.5v1zM295.5 42.7l3 .5-3 .5z"/>
<path d="M237.7 60.3l3-.5v.9zM274.3 59.8l3 .5-3 .4z"/>
<path d="M249.7 72.7l5-.5v1zM249.7 138.1l5-.5v1z"/>
<path d="M274.3 68.6l3 .5-3 .5zM264.3 69.1l3-.5v1z"/>
<path d="M213.4 108.7l3 .5-3 .5zM219.4 109.2l3-.5v1z"/>
<path d="M220 104.7l1.7 2.5 .7-.7zM217 101.1l-.7 .7 2.5 1.7zM238.4 121.9l2.8-1.3-.6-.8zM234.2 124l.5 .9 2.3-2.1zM63.1 98.2l2.1 2.2-1.2-2.7zM76.2 117.1l1.3 2.8 .8-.6zM79.6 101.8l-1.9 2.4 .9 .5zM82.7 95.5l-1.1 2.9 1.9-2.4zM58 102.8l-.2 .9h3.1zM81.9 107.2l2.9 1 .1-1zM69.5 110.4l-1.6 2.7 1 .3zM73.9 97.5l-.6 3 1.5-2.6zM352.6 113.6l-1.5 2.7 .9 .3zM358.8 94.3l-.5 3 1.5-2.7zM321.9 78.8l2.3-1.9-1.5 2.6zM315.6 89.7l.9 .4-1.4 2.6z"/>
<path d="M344.3 113.4l.6 .8 2.1-2.2zM365.9 96.7l-2 2.2 2.6-1.4z"/>
<path d="M134.2 124.8h.9l-.4 3zM134.7 128.2l.4 3h-.9z"/>
<path d="M271 125.6a.34 .34 0 0 0 0 .5 .34 .34 0 0 0 .5-.2 .34 .34 0 0 0-.4-.4l.2 .3zM247.9 124.4a.34 .34 0 0 0 0 .5 .34 .34 0 0 0 .5-.1 .34 .34 0 0 0-.2-.4l-.1 .3 .1-.3z"/>
<path d="M345.8 137.1l3 .4-3 .5zM362.1 137.5l3-.4v.9z"/>
<path d="M66 152.1l3-.5v1zM60.5 151.6l3 .5-3 .5z"/>
<path d="M144.8 148.3l3-.5v1zM140.4 147.8l3 .5-3 .5z"/>
</g>
<g font-size="5.8">
<text x="394.8" y="18">6.3</text>
<text x="375.8" y="25.2">其余：</text>
<text x="146.6" y="67.2">A-A</text>
<text x="261.2" y="76.3">A</text>
<text x="261.2" y="141.7">A</text>
</g>
<text font-size="5.6" x="67.7" y="10.6" transform="rotate(-180 67.7 10.6)">YCL.M000372</text>
<text font-size="4.9" x="225.7" y="269">未标注公差/Limit</text>
<text font-size="4.7" x="39.6" y="250.9">技术要求</text>
<g font-size="4.2">
<text x="342.2" y="227.9">上海萝博派对科技有限公司</text>
<text x="328.5" y="232.8">Shanghai RoboPartyTechnology Co., Ltd</text>
<text x="31.1" y="279.5">5.图中▽为CC关键特性，◇为SC重要特性；</text>
<text x="31.1" y="283.8">6.未标注尺寸以3D模型为准；</text>
</g>
<g font-size="4.1">
<text x="49.6" y="4.3">1</text>
<text x="155.1" y="4.6">2</text>
<text x="261.4" y="4.6">3</text>
<text x="366.6" y="4.6">4</text>
<text x="416.9" y="36.3">A</text>
<text x="246.3" y="42.6">123.16</text>
<text x="267.9" y="42.6">◇</text>
<text x="245.9" y="51.5">91.43</text>
<text x="265.4" y="51.5">◇</text>
<text x="241.6" y="59.7">59.5</text>
<text x="259.1" y="59.7">◇</text>
<text x="241.6" y="68.5">19.5</text>
<text x="259.1" y="68.5">◇</text>
<text x="322.4" y="71">25°</text>
<text x="341.2" y="71">◇</text>
<text x="372.9" y="71">26</text>
<text x="385.1" y="71">◇</text>
<text x="89.4" y="72.3">16</text>
<text x="94.6" y="78.2">4×</text>
<text x="104.6" y="78.2">4.3 贯穿</text>
<text x="107.3" y="82.4">6</text>
<text x="113" y="82.4">3.7</text>
<text x="392.4" y="80.4">32</text>
<text x="405.9" y="80.4">◇</text>
<text x="181.1" y="95.1">2×M3-6H</text>
<text x="201.1" y="95.1">7.75</text>
<text x="104.1" y="109.3">32</text>
<text x="204" y="108.6">4.5</text>
<text x="416.9" y="111.3">B</text>
<text x="134.1" y="136.9" transform="rotate(-90 134.1 136.9)">◇</text>
<text x="353" y="137">20</text>
<text x="98" y="141.2">30</text>
<text x="110.2" y="141.2">◇</text>
<text x="182.1" y="140.3">4×M3-6H</text>
<text x="202.1" y="140.3">8.5</text>
<text x="155.6" y="147.7">2</text>
<text x="68.2" y="151.5">3.75</text>
<text x="84.5" y="151.5">◇</text>
<text x="134.1" y="151.1" transform="rotate(-90 134.1 151.1)">0.7</text>
<text x="184.4" y="153.8">激光刻印字样 ‘图号’+W</text>
<text x="288.1" y="154.1">激光刻印字样R-R</text>
<text x="416.9" y="185.3">C</text>
<text x="3.3" y="220.9">借(通)用件登记</text>
<text x="7.1" y="226">描</text>
<text x="13.9" y="226">图</text>
<text x="7" y="238.9">描</text>
<text x="13.8" y="238.9">校</text>
<text x="215.3" y="240.8">表面处理</text>
<text x="251.9" y="240.8">热处理（含化学）</text>
<text x="297.3" y="240.8">零件名称</text>
<text x="337.9" y="240.8">图纸代号</text>
<text x="375.1" y="240.8">材料材质</text>
<text x="404.4" y="240.8">数量</text>
<text x="212.2" y="249">喷漆</text>
<text x="379.2" y="247.6">AL6061-T6</text>
<text x="5.6" y="252">旧底图总号</text>
<text x="294.3" y="254.2">造型手本体</text>
<text x="334.9" y="254.2">YCL.M000372</text>
<text x="375.1" y="254.9">材料标准</text>
<text x="31.1" y="261">1.去除尖角、飞边、毛刺;</text>
<text x="205.7" y="259.3">备注</text>
<text x="374.1" y="261.4">GB/T3880-2006</text>
<text x="7" y="265">底图总号</text>
<text x="31.1" y="265.8">2.未注棱边0.5×45°倒钝；螺纹孔孔口倒钝；</text>
<text x="303.3" y="269">人 员</text>
<text x="340.8" y="269">日 期</text>
<text x="373.2" y="268.7">版本号</text>
<text x="392.4" y="269">重量</text>
<text x="404.8" y="268.7">比 例</text>
<text x="416.7" y="264.6">D</text>
<text x="31.1" y="270.6">3.未注线性尺寸公差均采用GB/T 1800.3-98标准公差IT13级执行；</text>
<text x="31.1" y="275.3">4.未注形位尺寸公差按：GB/T1184-1996 K级执行；</text>
<text x="289.3" y="275.5">设 计</text>
<text x="7" y="278">签</text>
<text x="13.8" y="278">字</text>
<text x="305.4" y="276">张正昱</text>
<text x="327.2" y="276">设 计</text>
<text x="343.1" y="276">2026/9/3</text>
<text x="377.5" y="276">01</text>
<text x="394.8" y="276">0.1</text>
<text x="406.3" y="276">1:2</text>
<text x="289.3" y="283">审 核</text>
<text x="327.2" y="282.9">审 核</text>
<text x="372" y="283">图纸大小</text>
<text x="401.4" y="283">A3</text>
<text x="7" y="291">日</text>
<text x="13.8" y="291">期</text>
<text x="31.1" y="288.5">7.喷漆白色，颜色参考色卡，喷涂区域参考喷涂信息表；</text>
<text x="289.3" y="290.1">批 准</text>
<text x="327.2" y="290">批 准</text>
<text x="373" y="289.8">共 2 张</text>
<text x="395.4" y="289.8">第 1 张</text>
<text x="49.6" y="295.6">1</text>
<text x="154.9" y="296">2</text>
<text x="264.7" y="296">3</text>
<text x="366.6" y="296">4</text>
</g>
<g font-size="2.8">
<text x="400.5" y="269">KG</text>
<text x="231.3" y="273.6">线性 \ Liner Measure</text>
<text x="205.6" y="280.8">±0.05</text>
<text x="207" y="277.2">&gt;0.5</text>
<text x="216" y="280.8">±0.05</text>
<text x="217.9" y="277.2">＞3</text>
<text x="227" y="280.8">±0.1</text>
<text x="228.5" y="277.2">＞6</text>
<text x="236.3" y="280.8">±0.15</text>
<text x="237.5" y="277.2">＞30</text>
<text x="247.4" y="277.2">＞120</text>
<text x="247.4" y="280.8">±0.2</text>
<text x="257.1" y="277.2">＞400</text>
<text x="257.1" y="280.8">±0.3</text>
<text x="266.6" y="277.2">＞1000</text>
<text x="267.3" y="280.8">±0.5</text>
<text x="278" y="277.2">＞2000</text>
<text x="279.9" y="280.8">±1</text>
<text x="207" y="287.8">&gt;0.5</text>
<text x="216.6" y="284.3">倒角 \ Chamfer</text>
<text x="217.9" y="287.8">＞3</text>
<text x="228.5" y="287.8">＞6</text>
<text x="237.5" y="287.8">＞30</text>
<text x="248.4" y="287.8">&lt;10</text>
<text x="257.3" y="284.3">角度 / Angle</text>
<text x="257.8" y="287.8">＞10</text>
<text x="268" y="287.8">＞50</text>
<text x="278.5" y="287.8">＞120</text>
<text x="207.1" y="291.3">±0.2</text>
<text x="217.3" y="291.3">±0.5</text>
<text x="228.5" y="291.3">±1</text>
<text x="238.7" y="291.3">±2</text>
<text x="248.6" y="291.1">±1°</text>
<text x="257.8" y="291.1">±30’</text>
<text x="268.1" y="291.1">±10’</text>
<text x="278.6" y="291.2">±20’</text>
</g>
<g font-size="2.4">
<text x="260.5" y="42.6">±0.20</text>
<text x="258.1" y="51.5">±0.10</text>
<text x="251.8" y="59.7">±0.05</text>
<text x="251.8" y="68.5">±0.05</text>
<text x="332.6" y="68.6">+0.30°</text>
<text x="332.6" y="71">+0.20°</text>
<text x="379" y="68.5">-0.10</text>
<text x="379" y="71">-0.20</text>
<text x="398.5" y="80.4">±0.05</text>
<text x="104.1" y="138.7">+0.20</text>
<text x="104.1" y="141.2">+0.10</text>
<text x="131.6" y="143" transform="rotate(-90 131.6 143)">+0.05</text>
<text x="134.1" y="141.7" transform="rotate(-90 134.1 141.7)">0</text>
<text x="78.4" y="149.1">+0.20</text>
<text x="78.4" y="151.5">+0.10</text>
</g>
</svg>
